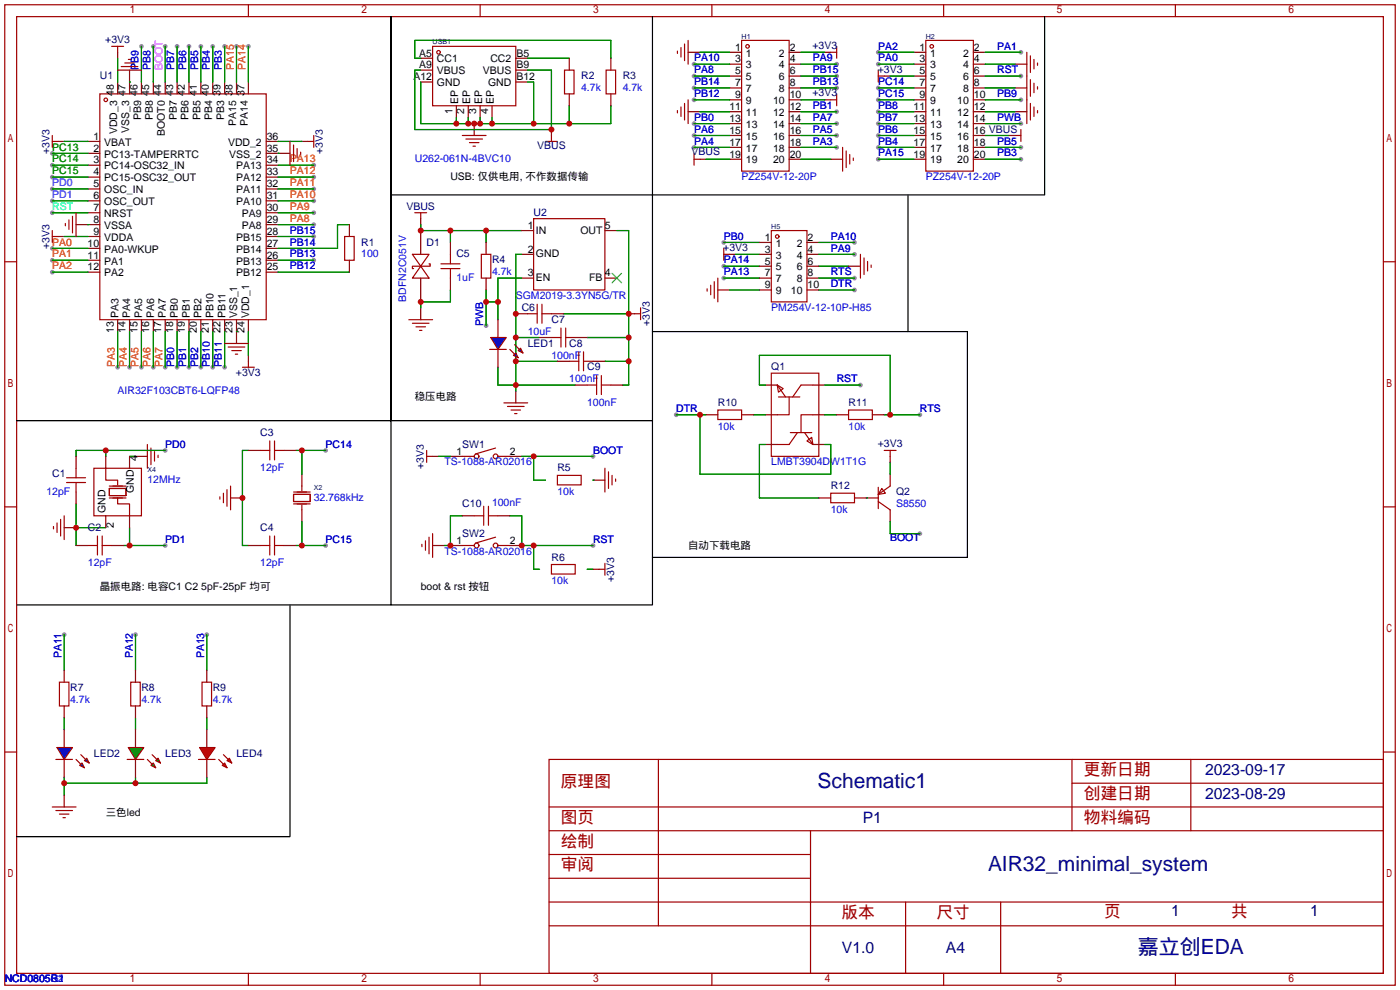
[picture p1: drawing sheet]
<svg xmlns="http://www.w3.org/2000/svg" width="299mm" height="212mm" viewBox="0 0 299 212" stroke-linecap="round" stroke-linejoin="round" font-family="sans-serif">
<g fill="#999">
<circle cx="37.8" cy="78.5" r=".51"/>
<circle cx="42.9" cy="78.5" r=".51"/>
<circle cx="40.4" cy="78.5" r=".51"/>
<circle cx="48" cy="9.9" r=".51"/>
<circle cx="45.5" cy="9.9" r=".51"/>
<circle cx="42.9" cy="9.9" r=".51"/>
<circle cx="40.4" cy="9.9" r=".51"/>
<circle cx="37.8" cy="9.9" r=".51"/>
<circle cx="32.8" cy="9.9" r=".51"/>
<circle cx="30.2" cy="9.9" r=".51"/>
<circle cx="45.5" cy="78.5" r=".51"/>
<circle cx="48" cy="78.5" r=".51"/>
<circle cx="67.1" cy="55.6" r=".51"/>
<circle cx="11.2" cy="55.6" r=".51"/>
<circle cx="11.2" cy="58.2" r=".51"/>
<circle cx="11.2" cy="53.1" r=".51"/>
<circle cx="25.1" cy="78.5" r=".51"/>
<circle cx="27.7" cy="78.5" r=".51"/>
<circle cx="32.8" cy="78.5" r=".51"/>
<circle cx="30.2" cy="78.5" r=".51"/>
<circle cx="35.3" cy="78.5" r=".51"/>
<circle cx="67.1" cy="48" r=".51"/>
<circle cx="67.1" cy="45.5" r=".51"/>
<circle cx="67.1" cy="42.9" r=".51"/>
<circle cx="67.1" cy="40.4" r=".51"/>
<circle cx="67.1" cy="37.8" r=".51"/>
<circle cx="67.1" cy="35.3" r=".51"/>
<circle cx="50.5" cy="9.9" r=".51"/>
<circle cx="53.1" cy="9.9" r=".51"/>
<circle cx="11.2" cy="32.8" r=".51"/>
<circle cx="11.2" cy="35.3" r=".51"/>
<circle cx="11.2" cy="37.8" r=".51"/>
<circle cx="35.3" cy="9.9" r=".51"/>
<circle cx="11.2" cy="45.5" r=".51"/>
<circle cx="11.2" cy="40.4" r=".51"/>
<circle cx="11.2" cy="42.9" r=".51"/>
<circle cx="35.3" cy="116.6" r=".51"/>
<circle cx="35.3" cy="96.3" r=".51"/>
<circle cx="69.6" cy="96.3" r=".51"/>
<circle cx="69.6" cy="116.6" r=".51"/>
<circle cx="103.9" cy="69.6" r=".51"/>
<circle cx="126.7" cy="97.5" r=".51"/>
<circle cx="126.7" cy="116.6" r=".51"/>
<circle cx="13.7" cy="135.6" r=".51"/>
<circle cx="29" cy="135.6" r=".51"/>
<circle cx="44.2" cy="135.6" r=".51"/>
<circle cx="148.3" cy="13.7" r=".51"/>
<circle cx="148.3" cy="21.3" r=".51"/>
<circle cx="148.3" cy="26.4" r=".51"/>
<circle cx="178.8" cy="13.7" r=".51"/>
<circle cx="178.8" cy="16.3" r=".51"/>
<circle cx="178.8" cy="23.9" r=".51"/>
<circle cx="178.8" cy="31.5" r=".51"/>
<circle cx="187.7" cy="11.2" r=".51"/>
<circle cx="187.7" cy="13.7" r=".51"/>
<circle cx="187.7" cy="18.8" r=".51"/>
<circle cx="187.7" cy="21.3" r=".51"/>
<circle cx="187.7" cy="23.9" r=".51"/>
<circle cx="187.7" cy="26.4" r=".51"/>
<circle cx="187.7" cy="29" r=".51"/>
<circle cx="187.7" cy="34" r=".51"/>
<circle cx="218.2" cy="11.2" r=".51"/>
<circle cx="218.2" cy="16.3" r=".51"/>
<circle cx="218.2" cy="26.4" r=".51"/>
<circle cx="218.2" cy="34" r=".51"/>
<circle cx="178.8" cy="18.8" r=".51"/>
<circle cx="154.7" cy="51.8" r=".51"/>
<circle cx="154.7" cy="56.9" r=".51"/>
<circle cx="154.7" cy="59.4" r=".51"/>
<circle cx="182.6" cy="62" r=".51"/>
<circle cx="67.1" cy="50.5" r=".51"/>
<circle cx="182.6" cy="51.8" r=".51"/>
<circle cx="182.6" cy="54.4" r=".51"/>
<circle cx="144.5" cy="88.6" r=".51"/>
<circle cx="196.6" cy="88.6" r=".51"/>
<circle cx="183.9" cy="82.3" r=".51"/>
<circle cx="196.6" cy="114" r=".51"/>
<circle cx="182.6" cy="59.4" r=".51"/>
<circle cx="148.3" cy="16.3" r=".51"/>
<circle cx="148.3" cy="18.8" r=".51"/>
<circle cx="178.8" cy="26.4" r=".51"/>
<circle cx="178.8" cy="29" r=".51"/>
<circle cx="148.3" cy="29" r=".51"/>
<circle cx="148.3" cy="31.5" r=".51"/>
<circle cx="218.2" cy="21.3" r=".51"/>
<circle cx="187.7" cy="31.5" r=".51"/>
<circle cx="218.2" cy="31.5" r=".51"/>
</g>
<g fill="none" stroke="#a10000" stroke-width=".25">
<path d="M1 1h297.2v209.6h-297.2zM3.6 3.6h292.1v204.4h-292.1zM23.9 9.9h2.5M25.1 9.9v1.3M25.1 15h5.1M25.9 14.2h3.6M26.7 13.5h2M27.4 12.7h.5M53.1 1v2.6M92.5 9.9h17.7v12.7h-17.7zM102.6 1v2.6M120.6 15h2.1v5.1h-2.1z"/>
<path d="M129.5 15h2.1v5.1h-2.1zM144.8 10.9v.5M145.5 10.2v2M146.3 9.4v3.6M147.1 8.6v5.1M152.1 1v2.6M158.5 8.6h10.2v28h-10.2zM177.5 11.2h1.3M178.8 9.9v2.5M187.7 15v2.5M187.7 16.3h1.3M197.9 8.6h10.1v28h-10.1z"/>
<path d="M201.7 1v2.6M219.5 11.2v15.2M220.2 11.9v3.6M220.2 17v3.6M221 12.7v2M221 17.8v2M221.7 13.5v.5M221.7 18.5v.6M251.2 1v2.6M11.2 29v2.5M11.2 30.2h1.2M21.3 20.1h35.6v48.2h-35.6z"/>
<path d="M62 30.2v5.1M62.7 31v3.5M63.5 31.8v2M64.3 32.5v.5M65.8 30.2h1.3M67.1 29v2.5M98.8 29h5.1M99.6 29.7h3.5M100.3 30.5h2.1M101.1 31.2h.5M116.6 30.2h2.5M117.9 29v1.2"/>
<path d="M144.8 23.6v.5M145.5 22.9v2M146.3 22.1v3.6M147.1 21.3v5.1M148.3 32.8v2.5M148.3 34h1.3M177.5 21.3h1.3M178.8 20.1v2.5M180.1 31.5v5.1M180.8 32.3v3.5M181.6 33v2.1M182.4 33.8v.5"/>
<path d="M216.9 29h1.3M218.2 27.7v2.5M220.2 22.1v3.6M221 22.9v2M221.7 23.6v.5M1 55.9h2.6M11.2 49.3v2.5M11.2 50.5h1.2M14 47.8v.5M14.7 47v2M15.5 46.2v3.6M16.3 45.5v5"/>
<path d="M73.7 50.5h2v5.1h-2zM88.1 54.4h3.6l-1.8 2.5zM88.6 45.5h2.6M89.9 56.9l1.8 2.5h-3.6zM89.9 45.5v1.2M91.7 56.4h.2v.5h-3.8v.5h.3M94.2 57.4h4.1M94.2 56.4h4.1M96.3 54.4v2M96.3 57.4v2M102.9 54.4h2v5h-2zM114 46.7h15.3v15.3h-15.3z"/>
<path d="M153.4 59.4v5.1M154.7 53.1v2.5M154.7 54.4h1.3M164.8 49.3h7.7v15.2h-7.7zM183.9 54.4v5M184.7 55.1v3.6M185.4 55.9v2M186.2 56.6v.6M295.7 55.9h2.5M48 73.4h5.1M48.8 74.2h3.5M49.5 74.9h2.1"/>
<path d="M50.3 75.7h.5M51.8 78.5h2.6M53.1 77.2v1.3M87.4 68.3h5.1M88.1 69.1h3.6M88.9 69.8h2M89.7 70.6h.5M104.6 74.7h3.6M112.8 67.1h2M114.8 65v4.1M115.8 67.1h2.1M115.8 65v4.1"/>
<path d="M117.9 72.1h2M119.9 70.1v4.1M120.9 70.1v4.1M120.9 72.1h2M121.7 77.2h2M123.7 75.2v4M124.7 75.2v4M124.7 77.2h2M135.6 67.1h1.3M136.9 65.8v2.5M151.1 61.7v.5M151.9 61v2"/>
<path d="M152.7 60.2v3.6M164.8 79.8h10.2v17.7h-10.2zM31.5 95v5.1M32.3 95.8v3.5M33 96.5v2.1M33.8 97.3v.5M55.6 96.3h2.1M57.7 94.2v4.1M58.7 96.3h2M58.7 94.2v4.1M91.2 97.5h1.3M91.2 96.3v2.5"/>
<path d="M98.8 97.5h2.5M105.9 95.8l-4.3 1.2M106.4 97.5h2.6M107.7 86.1h5.1M108.5 86.9h3.5M109.2 87.6h2.1M110 88.4h.5M125.5 82.3h2M127.5 80.3v4M128.5 82.3h2.1M128.5 80.3v4M153.4 87.6h5.1v2.1h-5.1z"/>
<path d="M166.1 82.3l1.3 .8-1 .7zM166.1 82.3l1.8 2.5M166.4 84.8h4.5M168.7 84.8v3.8h-2.6M168.9 92.5h4.6M170.4 92.5l-1.7 2.5h-2.6M172 92.5l1.7 2.5M172.5 94.2l1-.7 .2 1.5zM173.7 88.6h-2.5v3.9M173.7 82.3h-2.5l-1.8 2.5M181.4 87.6h5v2.1h-5zM189 96.3h2.5"/>
<path d="M190.2 96.3v1.2M1 108.3h2.6M11.4 112.5v.5M12.2 111.8v2M13 111v3.6M13.7 110.2v5.1M14.2 103.1h4.1M14.2 102.1h4.1M16.3 100.1v2M16.3 103.1v2.1M18.8 116.6h2M20.1 100.1h10.1v10.1h-10.1z"/>
<path d="M20.8 114.6v4M21.8 116.6h2.1M21.8 114.6v4M22.6 100.1v2.5h2.5v1M23.4 104.4h3.5v1.5h-3.5zM23.4 103.9h3.5M23.4 106.4h3.5M25.1 106.4v1.3h2.6v2.5M47 106.2v.5M47.8 105.4v2M48.5 104.6v3.6M49.3 103.9v5.1"/>
<path d="M55.6 116.6h2.1M57.7 114.6v4M58.7 116.6h2M58.7 114.6v4M62.7 105.7h3.6v1.5h-3.6zM62.7 107.7h3.6M62.7 105.2h3.6M64.5 103.9v1M64.5 107.9v1.1M90.2 116.3v.5M90.9 115.6v2M91.7 114.8v3.6"/>
<path d="M92.5 114v5.1M98.8 116.6h2.5M101.3 110.2h2.1M103.4 108.2v4.1M104.4 110.2h2M104.4 108.2v4.1M105.9 114.8l-4.3 1.3M106.4 116.6h2.6M119.1 101.6h5.1v2h-5.1zM129.3 100.1v5.1M130 100.8v3.6M130.8 101.6v2"/>
<path d="M131.6 102.4v.5M177.5 105.4h5.1v2h-5.1zM187.7 107.2l2.5 1.8M187.7 104.1v4.6M188.5 104.4l.7 1-1.5 .3zM190.2 103.9l-2.5 1.8M295.7 108.3h2.5M117.9 120.6h5v2.1h-5zM128 121.7h1.3M129.3 120.4v2.5M12.7 145.8h2v5.1h-2zM27.9 145.8h2.1v5.1h-2.1z"/>
<path d="M43.2 145.8h2v5.1h-2zM1 160.7h2.6M11.2 172.5h5.1M11.9 173.2h3.6M12.7 174h2M13.5 174.8h.5M117.3 162.3h178.4v45.7h-178.4zM117.3 177.5h178.4M117.3 172.5h178.4M140.7 162.3v35.6M173.2 177.5v30.5M229.1 162.3v15.2"/>
<path d="M229.1 167.4h66.6M254.5 162.3v15.2M295.7 160.7h2.5M117.3 182.6h55.9M117.3 197.9h178.4M117.3 192.8h178.4M117.3 187.7h55.9M193.5 192.8v15.2M213.9 192.8v15.2M53.1 208v2.6M102.6 208v2.6M152.1 208v2.6"/>
<path d="M201.7 208v2.6M251.2 208v2.6"/>
<circle cx="93.7" cy="11.2" r=".38"/>
<circle cx="159.8" cy="9.9" r=".38"/>
<circle cx="199.1" cy="9.9" r=".38"/>
<circle cx="22.6" cy="21.3" r=".38"/>
<circle cx="166.1" cy="50.5" r=".38"/>
<circle cx="101.9" cy="97.5" r=".51"/>
<circle cx="105.9" cy="97.5" r=".51"/>
<circle cx="101.9" cy="116.6" r=".51"/>
<circle cx="105.9" cy="116.6" r=".51"/>
</g>
<g fill="none" stroke="#870000" stroke-width=".25">
<path d="M25.1 11.2v1.2M25.1 17.5v2.6M27.7 15v5.1M30.2 17.5v2.6M32.8 17.5v2.6M35.3 17.5v2.6M37.8 17.5v2.6M40.4 17.5v2.6M42.9 17.5v2.6M45.5 17.5v2.6M48 17.5v2.6M50.5 17.5v2.6"/>
<path d="M53.1 17.5v2.6M89.9 12.4h2.6M89.9 15h2.6M89.9 17.5h2.6M110.2 12.4h2.6M110.2 15h2.6M110.2 17.5h2.6M121.7 12.4v2.6M130.6 12.4v2.6M147.1 11.2h2.5M156 11.2h2.5M156 13.7h2.5"/>
<path d="M156 16.3h2.5M156 18.8h2.5M168.7 11.2h2.5M168.7 13.7h2.5M168.7 16.3h2.5M168.7 18.8h2.5M176.3 11.2h1.2M189 16.3h1.2M195.3 11.2h2.6M195.3 13.7h2.6M195.3 16.3h2.6M195.3 18.8h2.6"/>
<path d="M208 11.2h2.6M208 13.7h2.6M208 16.3h2.6M208 18.8h2.6M216.9 13.7h2.6M216.9 18.8h2.6M12.4 30.2h1.3M18.8 30.2h2.5M18.8 32.8h2.5M18.8 35.3h2.5M18.8 37.8h2.5M56.9 30.2h2.5"/>
<path d="M56.9 32.8h5.1M56.9 35.3h2.5M56.9 37.8h2.5M64.5 30.2h1.3M97.5 22.6v2.5M100.1 22.6v2.5M101.3 26.4v2.6M102.6 22.6v2.5M105.2 22.6v2.5M117.9 27.7v1.3M121.7 20.1v2.5M130.6 20.1v2.5"/>
<path d="M147.1 23.9h2.5M149.6 34h1.3M156 34h2.5M156 31.5h2.5M156 29h2.5M156 26.4h2.5M156 21.3h2.5M156 23.9h2.5M168.7 34h2.5M168.7 31.5h2.5M168.7 29h2.5M168.7 26.4h2.5"/>
<path d="M168.7 21.3h2.5M168.7 23.9h2.5M176.3 21.3h1.2M177.5 34h2.6M195.3 34h2.6M195.3 31.5h2.6M195.3 29h2.6M195.3 26.4h2.6M195.3 21.3h2.6M195.3 23.9h2.6M208 34h2.6M208 31.5h2.6"/>
<path d="M208 29h2.6M208 26.4h2.6M208 21.3h2.6M208 23.9h2.6M215.6 29h1.3M216.9 23.9h2.6M12.4 50.5h1.3M16.3 48h5M18.8 40.4h2.5M18.8 42.9h2.5M18.8 45.5h2.5M18.8 50.5h2.5"/>
<path d="M18.8 53.1h2.5M18.8 55.6h2.5M18.8 58.2h2.5M56.9 40.4h2.5M56.9 42.9h2.5M56.9 45.5h2.5M56.9 48h2.5M56.9 50.5h2.5M56.9 53.1h2.5M56.9 55.6h2.5M56.9 58.2h2.5M74.7 48v2.5"/>
<path d="M74.7 55.6v2.6M89.9 46.7v1.3M89.9 49.3v5.1M89.9 59.4v5.1M96.3 51.8v2.6M96.3 59.4v2.6M103.9 51.8v2.6M103.9 59.4v2.6M111.5 59.4h2.5M111.5 49.3h2.5M111.5 54.4h2.5M129.3 59.4h2.5"/>
<path d="M129.3 49.3h2.5M156 54.4h1.2M162.3 59.4h2.5M162.3 54.4h2.5M162.3 56.9h2.5M162.3 51.8h2.5M172.5 59.4h2.5M172.5 54.4h2.5M172.5 56.9h2.5M172.5 51.8h2.5M181.4 56.9h2.5M25.1 68.3v2.6"/>
<path d="M27.7 68.3v2.6M30.2 68.3v2.6M32.8 68.3v2.6M35.3 68.3v2.6M37.8 68.3v2.6M40.4 68.3v2.6M42.9 68.3v2.6M45.5 68.3v2.6M48 68.3v2.6M50.5 68.3v5.1M53.1 68.3v2.6M53.1 75.9v1.3"/>
<path d="M89.9 65.8v2.5M110.2 67.1h2.6M115.3 72.1h2.6M117.9 67.1h2.5M119.1 77.2h2.6M122.9 72.1h2.6M126.7 77.2h2.6M134.4 67.1h1.2M153.4 62h2.6M162.3 62h2.5M172.5 62h2.5M16.3 97.5v2.6"/>
<path d="M22.6 97.5v2.6M27.7 97.5v2.6M29 97.5h2.5M53.1 96.3h2.5M60.7 96.3h2.5M92.5 97.5h1.2M96.3 97.5h2.5M109 97.5h2.5M110.2 83.6v2.5M122.9 82.3h2.6M130.6 82.3h2.5M150.9 88.6h2.5"/>
<path d="M158.5 88.6h2.5M163.6 82.3h2.5M163.6 88.6h2.5M163.6 95h2.5M173.7 82.3h2.6M173.7 88.6h2.6M173.7 95h2.6M178.8 88.6h2.6M186.4 88.6h2.6M190.2 97.5v1.3M13.7 112.8h2.6M16.3 116.6h2.5"/>
<path d="M16.3 105.2v2.5M22.6 110.2v2.6M23.9 116.6h2.5M27.7 110.2v2.6M49.3 106.4h2.5M53.1 116.6h2.5M60.7 116.6h2.5M64.5 101.3v2.6M64.5 109v2.5M92.5 116.6h2.5M96.3 116.6h2.5M98.8 110.2h2.5"/>
<path d="M106.4 110.2h2.6M109 116.6h2.5M126.7 102.6h2.6M175 106.4h2.5M182.6 106.4h5.1M190.2 101.3v2.6M190.2 109v2.5M126.7 121.7h1.3M13.7 143.3v2.5M13.7 150.9v2.5M29 143.3v2.5M29 150.9v2.5"/>
<path d="M44.2 143.3v2.5M44.2 150.9v2.5M13.7 169.9v2.6"/>
</g>
<g fill="none" stroke="#008700" stroke-width=".25">
<path d="M25.1 12.4v5.1M27.7 17.5h.1M30.2 9.9v7.6M32.8 9.9v7.6M35.3 9.9v7.6M37.8 9.9v7.6M40.4 9.9v7.6M42.9 9.9v7.6M45.5 9.9v7.6M48 9.9v7.6M50.5 9.9v7.6M53.1 9.9v7.6"/>
<path d="M89.9 17.5v8.9h40.7v-3.8M89.9 12.4h-1.3v-3.8h42v3.8M89.9 15h-1.3v12.7h29.3v-12.7h-5.1M112.8 17.5h1.2v8.9M112.8 12.4h8.9M148.3 13.7h7.7M148.3 16.3h7.7M148.3 18.8h7.7M149.6 11.2h6.4M171.2 13.7h7.6M171.2 16.3h7.6M171.2 11.2h5.1"/>
<path d="M171.2 18.8h7.6M187.7 13.7h7.6M187.7 11.2h7.6M187.7 18.8h7.6M190.2 16.3h5.1M210.6 13.7h6.3M210.6 16.3h7.6M210.6 11.2h7.6M210.6 18.8h6.3M11.2 37.8h7.6M11.2 35.3h7.6M11.2 32.8h7.6"/>
<path d="M13.7 30.2h5.1M59.4 32.8h.1M59.4 37.8h7.7M59.4 35.3h7.7M59.4 30.2h5.1M97.5 25.1v1.3M100.1 25.1v1.3M102.6 25.1v1.3M105.2 25.1v1.3M121.7 22.6v3.8M148.3 26.4h7.7M148.3 21.3h7.7"/>
<path d="M148.3 31.5h7.7M148.3 29h7.7M149.6 23.9h6.4M150.9 34h5.1M171.2 26.4h7.6M171.2 21.3h5.1M171.2 23.9h7.6M171.2 31.5h7.6M171.2 29h7.6M171.2 34h6.3M187.7 26.4h7.6M187.7 21.3h7.6"/>
<path d="M187.7 23.9h7.6M187.7 31.5h7.6M187.7 29h7.6M187.7 34h7.6M210.6 26.4h7.6M210.6 21.3h7.6M210.6 23.9h6.3M210.6 31.5h7.6M210.6 29h5M210.6 34h7.6M11.2 58.2h7.6M11.2 55.6h7.6"/>
<path d="M11.2 53.1h7.6M11.2 45.5h7.6M11.2 42.9h7.6M11.2 40.4h7.6M13.7 50.5h5.1M18.8 48h.1M59.4 58.2h15.3M59.4 55.6h7.7M59.4 48h7.7M59.4 45.5h7.7M59.4 42.9h7.7M59.4 40.4h7.7"/>
<path d="M59.4 50.5h7.7M74.7 48h-2.6v5.1h-12.7M89.9 48v1.3h21.6M96.3 49.3v2.5M103.9 49.3v2.5M111.5 59.4h-5.1v8.9M111.5 54.4h-1.3v29.2M131.8 49.3h2.6v33h-1.3M154.7 59.4h7.6M154.7 51.8h7.6M154.7 56.9h7.6M157.2 54.4h5.1"/>
<path d="M175 59.4h7.6M175 54.4h7.6M175 51.8h7.6M175 56.9h6.4M25.1 70.9v7.6M27.7 70.9v7.6M30.2 70.9v7.6M32.8 70.9v7.6M35.3 70.9v7.6M37.8 70.9v7.6M40.4 70.9v7.6M42.9 70.9v7.6"/>
<path d="M45.5 70.9v7.6M48 70.9v7.6M50.5 70.9h.1M53.1 70.9v5M96.3 62v2.5h-6.4v1.3M103.9 62v7.6M103.9 64.5h2.5M106.4 78.5v3.8h16.5M110.2 72.1h5.1M110.2 77.2h8.9M120.4 67.1h14M125.5 72.1h8.9"/>
<path d="M129.3 77.2h5.1M156 62h6.3M175 62h7.6M22.6 96.3v1.2M27.7 97.5h1.3M35.3 96.3h-19v1.2M53.1 96.3h-1.3v20.3h1.3M63.2 96.3h6.4M64.5 96.3v5M93.7 97.5h2.6M111.5 97.5h15.2M114 97.5v5.1h2.6"/>
<path d="M144.5 88.6h6.4M149.6 88.6v12.7h27.9v-6.3h-1.2M161 88.6h2.6M163.6 82.3h-1.3v-6.4h27.9v12.7M163.6 95h-1.3v11.4h12.7M176.3 82.3h7.6M176.3 88.6h2.5M189 88.6h7.6M190.2 98.8v2.5M16.3 107.7v8.9M16.3 112.8h6.3M26.4 116.6h8.9"/>
<path d="M27.7 112.8v3.8M63.2 116.6h6.4M64.5 111.5v5.1M98.8 110.2h-2.5v6.4h-1.3M109 110.2h2.5v6.4h15.2M114 116.6v5.1h1.3M126.7 102.6h.1M185.2 106.4h.1M190.2 111.5v2.5h6.4M13.7 135.6v7.7M29 135.6v7.7M44.2 135.6v7.7"/>
<path d="M125.5 121.7h1.2M13.7 153.4v2.6M29 153.4v2.6M44.2 153.4v2.6M13.7 166.1v3.8M29 166.1v1.3M44.2 166.1v1.3h-30.5"/>
</g>
<path d="M139.4 3.6v38.1h-55.8M223.3 3.6v38.1h-83.9v48.2h-55.8M194.1 41.7v29.2h-54.7M194.1 70.9h12.7v48.2h-67.4M3.6 89.9h80v-86.3v125.7h-80M139.4 89.9v39.4h-55.8M62 129.3v49.5h-58.4" fill="none" stroke="#000" stroke-width=".25"/>
<path d="M130.8 58.4l2 2.1M132.8 58.4l-2 2.1" fill="none" stroke="#3c3" stroke-width=".25"/>
<g fill="#00f" stroke="#a10000" stroke-width=".25">
<path d="M104.9 72.1h3.3l-1.8 2.6z"/>
<path d="M111.3 74.4l.5 1-1.1-.5z"/>
<path d="M109.7 75.9l.5-.5 .5 1.1z"/>
</g>
<path d="M109 74.7l1 1M110 73.7l1 1M11.9 162.3h3.6" fill="none" stroke="#a10000" stroke-width=".25"/>
<path d="M106.4 68.3v3.8M106.4 74.7v3.8" fill="none" stroke="#870000" stroke-width=".25"/>
<g fill="#00f" stroke="#a10000" stroke-width=".25">
<path d="M12.2 159.8h3.3l-1.8 2.5z"/>
<path d="M18 162.6l.5-.5 .5 1z"/>
<path d="M17.5 163.1l.5 1-1-.5z"/>
</g>
<path d="M16.3 162.3l1 1M17.3 161.3l1 1M27.2 162.3h3.5" fill="none" stroke="#a10000" stroke-width=".25"/>
<path d="M13.7 156v3.8M13.7 162.3v3.8" fill="none" stroke="#870000" stroke-width=".25"/>
<g fill="#0f0" stroke="#a10000" stroke-width=".25">
<path d="M27.4 159.8h3.3l-1.7 2.5z"/>
<path d="M33.3 162.6l.5-.5 .5 1z"/>
<path d="M32.8 163.1l.5 1-1-.5z"/>
</g>
<path d="M31.5 162.3l1 1M32.5 161.3l1 1M42.4 162.3h3.6" fill="none" stroke="#a10000" stroke-width=".25"/>
<path d="M29 156v3.8M29 162.3v3.8" fill="none" stroke="#870000" stroke-width=".25"/>
<g fill="#f00" stroke="#a10000" stroke-width=".25">
<path d="M42.7 159.8h3.3l-1.8 2.5z"/>
<path d="M48.5 162.6l.5-.5 .5 1z"/>
<path d="M47.5 163.6l.5-.5 .5 1z"/>
</g>
<path d="M46.7 162.3l1.1 1M47.8 161.3l1 1" fill="none" stroke="#a10000" stroke-width=".25"/>
<path d="M44.2 156v3.8M44.2 162.3v3.8" fill="none" stroke="#870000" stroke-width=".25"/>
<g fill="#c00">
<circle cx="16.3" cy="112.8" r=".63"/>
<circle cx="27.7" cy="116.6" r=".63"/>
<circle cx="22.6" cy="96.3" r=".63"/>
<circle cx="51.8" cy="106.4" r=".63"/>
<circle cx="64.5" cy="96.3" r=".63"/>
<circle cx="64.5" cy="116.6" r=".63"/>
<circle cx="105.2" cy="26.4" r=".63"/>
<circle cx="102.6" cy="26.4" r=".63"/>
<circle cx="100.1" cy="26.4" r=".63"/>
<circle cx="97.5" cy="26.4" r=".63"/>
<circle cx="114" cy="26.4" r=".63"/>
<circle cx="101.3" cy="26.4" r=".63"/>
<circle cx="121.7" cy="26.4" r=".63"/>
<circle cx="117.9" cy="27.7" r=".63"/>
<circle cx="89.9" cy="49.3" r=".63"/>
<circle cx="96.3" cy="49.3" r=".63"/>
<circle cx="103.9" cy="49.3" r=".63"/>
<circle cx="89.9" cy="64.5" r=".63"/>
<circle cx="103.9" cy="64.5" r=".63"/>
<circle cx="106.4" cy="64.5" r=".63"/>
<circle cx="134.4" cy="72.1" r=".63"/>
<circle cx="134.4" cy="77.2" r=".63"/>
<circle cx="134.4" cy="67.1" r=".63"/>
<circle cx="110.2" cy="67.1" r=".63"/>
<circle cx="110.2" cy="72.1" r=".63"/>
<circle cx="110.2" cy="77.2" r=".63"/>
<circle cx="110.2" cy="82.3" r=".63"/>
<circle cx="114" cy="97.5" r=".63"/>
<circle cx="96.3" cy="116.6" r=".63"/>
<circle cx="114" cy="116.6" r=".63"/>
<circle cx="111.5" cy="116.6" r=".63"/>
<circle cx="13.7" cy="167.4" r=".63"/>
<circle cx="29" cy="167.4" r=".63"/>
<circle cx="149.6" cy="88.6" r=".63"/>
<circle cx="190.2" cy="88.6" r=".63"/>
</g>
<g font-size="4.5" fill="#000080">
<text x="174.7" y="168.4">Schematic1</text>
<text x="211.2" y="186.2">AIR32_minimal_system</text>
<text x="243.2" y="204">嘉立创EDA</text>
</g>
<g font-size="3.6" fill="#a00000">
<text x="231.6" y="165.7">更新日期</text>
<text x="119.9" y="168.2">原理图</text>
<text x="231.6" y="170.8">创建日期</text>
<text x="119.9" y="175.8">图页</text>
<text x="231.6" y="175.8">物料编码</text>
<text x="119.9" y="186">审阅</text>
<text x="119.9" y="180.9">绘制</text>
<text x="179.8" y="196.2">版本</text>
<text x="200.1" y="196.2">尺寸</text>
<text x="236" y="195.9">页</text>
<text x="263.1" y="195.9">共</text>
</g>
<g font-size="3.4" fill="#000080">
<text x="257.6" y="165.6">2023-09-17</text>
<text x="257.6" y="170.7">2023-08-29</text>
<text x="184.4" y="175.8">P1</text>
<text x="250.3" y="195.9">1</text>
<text x="280" y="195.9">1</text>
<text x="179.9" y="203.7">V1.0</text>
<text x="202.2" y="203.7">A4</text>
</g>
<g font-size="2.2" fill="#000080">
<text x="22.5" y="9.2">+3V3</text>
<text x="173.6" y="10.4">+3V3</text>
<text x="21.3" y="16.9">U1</text>
<text x="124.2" y="16.9">R2</text>
<text x="133.1" y="16.9">R3</text>
<text x="187.6" y="15.5">+3V3</text>
<text x="173.6" y="20.6">+3V3</text>
<text x="10.6" y="32.9" transform="rotate(-90 10.6 32.9)">+3V3</text>
<text x="69" y="32.9" transform="rotate(-90 69 32.9)">+3V3</text>
<text x="114.8" y="31.9">VBUS</text>
<text x="147.8" y="33.1">VBUS</text>
<text x="86.9" y="44.9">VBUS</text>
<text x="114" y="46.1">U2</text>
<text x="10.6" y="53.2" transform="rotate(-90 10.6 53.2)">+3V3</text>
<text x="77.2" y="52.5">R1</text>
<text x="91.2" y="52.5">D1</text>
<text x="154.6" y="53.6">+3V3</text>
<text x="97.5" y="55">C5</text>
<text x="105.2" y="56.3">R4</text>
<text x="111.5" y="66.5">C6</text>
<text x="117.9" y="69">C7</text>
<text x="138.8" y="69.7" transform="rotate(-90 138.8 69.7)">+3V3</text>
<text x="112.8" y="74.1">LED1</text>
<text x="121.7" y="74.1">C8</text>
<text x="50.4" y="80.3">+3V3</text>
<text x="125.5" y="79.2">C9</text>
<text x="164.8" y="79.2">Q1</text>
<text x="153.4" y="86.8">R10</text>
<text x="181.4" y="86.8">R11</text>
<text x="55.6" y="93.1">C3</text>
<text x="98.8" y="95.7">SW1</text>
<text x="187.6" y="95.5">+3V3</text>
<text x="90.6" y="100.2" transform="rotate(-90 90.6 100.2)">+3V3</text>
<text x="119.1" y="100.7">R5</text>
<text x="11.2" y="102">C1</text>
<text x="177.5" y="104.6">R12</text>
<text x="191.5" y="105.8">Q2</text>
<text x="18.8" y="113.4">C2</text>
<text x="55.6" y="113.4">C4</text>
<text x="98.8" y="108.4">C10</text>
<text x="98.8" y="114.7">SW2</text>
<text x="117.9" y="119.8">R6</text>
<text x="131.2" y="124.3" transform="rotate(-90 131.2 124.3)">+3V3</text>
<text x="15" y="147.7">R7</text>
<text x="30.2" y="147.7">R8</text>
<text x="45.5" y="147.7">R9</text>
<text x="20.1" y="161.7">LED2</text>
<text x="35.3" y="161.7">LED3</text>
<text x="50.5" y="161.7">LED4</text>
</g>
<g font-size="2.2">
<text x="157.1" y="10.8">1</text>
<text x="168.8" y="10.8">2</text>
<text x="196.5" y="10.8">1</text>
<text x="208.2" y="10.8">2</text>
<text x="88.3" y="17.2">A12</text>
<text x="89.6" y="12.1">A5</text>
<text x="89.6" y="14.6">A9</text>
<text x="93.4" y="13.3">CC1</text>
<text x="93.4" y="15.9">VBUS</text>
<text x="103.2" y="15.9">VBUS</text>
<text x="104.8" y="13.3">CC2</text>
<text x="110.4" y="17.2">B12</text>
<text x="110.4" y="14.6">B9</text>
<text x="110.4" y="12.1">B5</text>
<text x="157.1" y="13.3">3</text>
<text x="157.1" y="15.9">5</text>
<text x="159.4" y="12.1">1</text>
<text x="159.4" y="14.6">3</text>
<text x="159.4" y="17.2">5</text>
<text x="166.5" y="17.2">6</text>
<text x="166.5" y="14.6">4</text>
<text x="166.5" y="12.1">2</text>
<text x="168.8" y="15.9">6</text>
<text x="168.8" y="13.3">4</text>
<text x="196.5" y="13.3">3</text>
<text x="196.5" y="15.9">5</text>
<text x="198.8" y="12.1">1</text>
<text x="198.8" y="14.6">3</text>
<text x="198.8" y="17.2">5</text>
<text x="205.8" y="17.2">6</text>
<text x="205.8" y="14.6">4</text>
<text x="205.8" y="12.1">2</text>
<text x="208.2" y="15.9">6</text>
<text x="208.2" y="13.3">4</text>
<text x="24.3" y="20.4" transform="rotate(-90 24.3 20.4)">48</text>
<text x="26.8" y="20.4" transform="rotate(-90 26.8 20.4)">47</text>
<text x="29.4" y="20.4" transform="rotate(-90 29.4 20.4)">46</text>
<text x="31.9" y="20.4" transform="rotate(-90 31.9 20.4)">45</text>
<text x="34.5" y="20.4" transform="rotate(-90 34.5 20.4)">44</text>
<text x="37" y="20.4" transform="rotate(-90 37 20.4)">43</text>
<text x="39.5" y="20.4" transform="rotate(-90 39.5 20.4)">42</text>
<text x="42.1" y="20.4" transform="rotate(-90 42.1 20.4)">41</text>
<text x="44.6" y="20.4" transform="rotate(-90 44.6 20.4)">40</text>
<text x="47.2" y="20.4" transform="rotate(-90 47.2 20.4)">39</text>
<text x="49.7" y="20.4" transform="rotate(-90 49.7 20.4)">38</text>
<text x="52.2" y="20.4" transform="rotate(-90 52.2 20.4)">37</text>
<text x="93.4" y="18.4">GND</text>
<text x="98" y="22.2" transform="rotate(-90 98 22.2)">EP</text>
<text x="100.5" y="22.2" transform="rotate(-90 100.5 22.2)">EP</text>
<text x="103" y="22.2" transform="rotate(-90 103 22.2)">EP</text>
<text x="104.3" y="18.4">GND</text>
<text x="105.6" y="22.2" transform="rotate(-90 105.6 22.2)">EP</text>
<text x="155.9" y="23.5">11</text>
<text x="157.1" y="18.4">7</text>
<text x="157.1" y="21">9</text>
<text x="159.4" y="19.7">7</text>
<text x="159.4" y="22.2">9</text>
<text x="165.2" y="22.2">10</text>
<text x="166.5" y="19.7">8</text>
<text x="168.8" y="23.5">12</text>
<text x="168.8" y="21">10</text>
<text x="168.8" y="18.4">8</text>
<text x="195.2" y="23.5">11</text>
<text x="196.5" y="18.4">7</text>
<text x="196.5" y="21">9</text>
<text x="198.8" y="19.7">7</text>
<text x="198.8" y="22.2">9</text>
<text x="204.6" y="22.2">10</text>
<text x="205.8" y="19.7">8</text>
<text x="208.2" y="23.5">12</text>
<text x="208.2" y="21">10</text>
<text x="208.2" y="18.4">8</text>
<text x="20" y="29.9">1</text>
<text x="25.1" y="28.7" transform="rotate(-90 25.1 28.7)">VDD_3</text>
<text x="27.6" y="28.5" transform="rotate(-90 27.6 28.5)">VSS_3</text>
<text x="30.1" y="25.7" transform="rotate(-90 30.1 25.7)">PB9</text>
<text x="32.7" y="25.7" transform="rotate(-90 32.7 25.7)">PB8</text>
<text x="35.2" y="29.1" transform="rotate(-90 35.2 29.1)">BOOT0</text>
<text x="37.8" y="25.7" transform="rotate(-90 37.8 25.7)">PB7</text>
<text x="40.3" y="25.7" transform="rotate(-90 40.3 25.7)">PB6</text>
<text x="42.8" y="25.7" transform="rotate(-90 42.8 25.7)">PB5</text>
<text x="45.4" y="25.7" transform="rotate(-90 45.4 25.7)">PB4</text>
<text x="47.9" y="25.7" transform="rotate(-90 47.9 25.7)">PB3</text>
<text x="50.5" y="27" transform="rotate(-90 50.5 27)">PA15</text>
<text x="53" y="27" transform="rotate(-90 53 27)">PA14</text>
<text x="57" y="29.9">36</text>
<text x="96.7" y="24.5" transform="rotate(-90 96.7 24.5)">1</text>
<text x="99.2" y="24.5" transform="rotate(-90 99.2 24.5)">2</text>
<text x="101.8" y="24.5" transform="rotate(-90 101.8 24.5)">3</text>
<text x="104.3" y="24.5" transform="rotate(-90 104.3 24.5)">4</text>
<text x="155.9" y="26">13</text>
<text x="155.9" y="28.6">15</text>
<text x="159.4" y="24.8">11</text>
<text x="159.4" y="27.3">13</text>
<text x="159.4" y="29.9">15</text>
<text x="165.2" y="29.9">16</text>
<text x="165.2" y="27.3">14</text>
<text x="165.2" y="24.8">12</text>
<text x="168.8" y="28.6">16</text>
<text x="168.8" y="26">14</text>
<text x="195.2" y="26">13</text>
<text x="195.2" y="28.6">15</text>
<text x="198.8" y="24.8">11</text>
<text x="198.8" y="27.3">13</text>
<text x="198.8" y="29.9">15</text>
<text x="204.6" y="29.9">16</text>
<text x="204.6" y="27.3">14</text>
<text x="204.6" y="24.8">12</text>
<text x="208.2" y="28.6">16 VBUS</text>
<text x="208.2" y="26">14</text>
<text x="20" y="32.4">2</text>
<text x="20" y="34.9">3</text>
<text x="22.3" y="31.1">VBAT</text>
<text x="22.3" y="33.7">PC13-TAMPERRTC</text>
<text x="48.7" y="31.1">VDD_2</text>
<text x="49" y="33.7">VSS_2</text>
<text x="57" y="34.9">34</text>
<text x="57" y="32.4">35</text>
<text x="155.9" y="31.1">17</text>
<text x="155.9" y="33.7">19</text>
<text x="159.4" y="32.4">17</text>
<text x="159.4" y="34.9">19</text>
<text x="165.2" y="34.9">20</text>
<text x="165.2" y="32.4">18</text>
<text x="168.8" y="33.7">20</text>
<text x="168.8" y="31.1">18</text>
<text x="195.2" y="31.1">17</text>
<text x="195.2" y="33.7">19</text>
<text x="198.8" y="32.4">17</text>
<text x="198.8" y="34.9">19</text>
<text x="204.6" y="34.9">20</text>
<text x="204.6" y="32.4">18</text>
<text x="208.2" y="33.7">20</text>
<text x="208.2" y="31.1">18</text>
<text x="20" y="37.5">4</text>
<text x="20" y="40">5</text>
<text x="22.3" y="36.2">PC14-OSC32_IN</text>
<text x="22.3" y="38.7">PC15-OSC32_OUT</text>
<text x="22.3" y="41.3">OSC_IN</text>
<text x="50.5" y="41.3">PA11</text>
<text x="50.5" y="38.7">PA12</text>
<text x="50.5" y="36.2">PA13</text>
<text x="57" y="40">32</text>
<text x="57" y="37.5">33</text>
<text x="96.3" y="38.5">USB: 仅供电用, 不作数据传输</text>
<text x="20" y="42.6">6</text>
<text x="20" y="45.1">7</text>
<text x="20" y="47.6">8</text>
<text x="22.3" y="43.8">OSC_OUT</text>
<text x="22.3" y="46.4">NRST</text>
<text x="50.5" y="43.8">PA10</text>
<text x="51.7" y="46.4">PA9</text>
<text x="57" y="47.6">29</text>
<text x="57" y="45.1">30</text>
<text x="57" y="42.6">31</text>
<text x="18.7" y="52.7">10</text>
<text x="20" y="50.2">9</text>
<text x="22.3" y="48.9">VSSA</text>
<text x="22.3" y="51.4">VDDA</text>
<text x="22.3" y="54">PA0-WKUP</text>
<text x="50.5" y="54">PB14</text>
<text x="50.5" y="51.4">PB15</text>
<text x="51.7" y="48.9">PA8</text>
<text x="57" y="52.7">27</text>
<text x="57" y="50.2">28</text>
<text x="112.8" y="48.9">1</text>
<text x="112.8" y="54">2</text>
<text x="114.6" y="49.9">IN</text>
<text x="124" y="49.9">OUT</text>
<text x="129.3" y="48.9">5</text>
<text x="163.5" y="51.4">1</text>
<text x="163.5" y="54">3</text>
<text x="165.8" y="52.7">1</text>
<text x="170.3" y="52.7">2</text>
<text x="172.6" y="54">4</text>
<text x="172.6" y="51.4">2</text>
<text x="18.7" y="55.3">11</text>
<text x="18.7" y="57.8">12</text>
<text x="22.3" y="56.5">PA1</text>
<text x="22.3" y="59.1">PA2</text>
<text x="50.5" y="59.1">PB12</text>
<text x="50.5" y="56.5">PB13</text>
<text x="57" y="57.8">25</text>
<text x="57" y="55.3">26</text>
<text x="112.8" y="59.1">3</text>
<text x="114.6" y="55">GND</text>
<text x="129.3" y="59.1">4</text>
<text x="163.5" y="56.5">5</text>
<text x="163.5" y="59.1">7</text>
<text x="165.8" y="55.3">3</text>
<text x="165.8" y="57.8">5</text>
<text x="170.3" y="57.8">6</text>
<text x="170.3" y="55.3">4</text>
<text x="172.6" y="59.1">8</text>
<text x="172.6" y="56.5">6</text>
<text x="114.6" y="60.1">EN</text>
<text x="125.9" y="60.1">FB</text>
<text x="163.5" y="61.6">9</text>
<text x="165.8" y="60.3">7</text>
<text x="165.8" y="62.9">9</text>
<text x="169" y="62.9">10</text>
<text x="170.3" y="60.3">8</text>
<text x="172.6" y="61.6">10</text>
<text x="24.3" y="71.2" transform="rotate(-90 24.3 71.2)">13</text>
<text x="25.3" y="68.1" transform="rotate(-90 25.3 68.1)">PA3</text>
<text x="26.8" y="71.2" transform="rotate(-90 26.8 71.2)">14</text>
<text x="27.9" y="68.1" transform="rotate(-90 27.9 68.1)">PA4</text>
<text x="29.4" y="71.2" transform="rotate(-90 29.4 71.2)">15</text>
<text x="30.4" y="68.1" transform="rotate(-90 30.4 68.1)">PA5</text>
<text x="31.9" y="71.2" transform="rotate(-90 31.9 71.2)">16</text>
<text x="32.9" y="68.1" transform="rotate(-90 32.9 68.1)">PA6</text>
<text x="34.5" y="71.2" transform="rotate(-90 34.5 71.2)">17</text>
<text x="35.5" y="68.1" transform="rotate(-90 35.5 68.1)">PA7</text>
<text x="37" y="71.2" transform="rotate(-90 37 71.2)">18</text>
<text x="38" y="68.1" transform="rotate(-90 38 68.1)">PB0</text>
<text x="39.5" y="71.2" transform="rotate(-90 39.5 71.2)">19</text>
<text x="40.6" y="68.1" transform="rotate(-90 40.6 68.1)">PB1</text>
<text x="42.1" y="71.2" transform="rotate(-90 42.1 71.2)">20</text>
<text x="43.1" y="68.1" transform="rotate(-90 43.1 68.1)">PB2</text>
<text x="44.6" y="71.2" transform="rotate(-90 44.6 71.2)">21</text>
<text x="45.6" y="68.1" transform="rotate(-90 45.6 68.1)">PB10</text>
<text x="47.2" y="71.2" transform="rotate(-90 47.2 71.2)">22</text>
<text x="48.2" y="68.1" transform="rotate(-90 48.2 68.1)">PB11</text>
<text x="49.7" y="71.2" transform="rotate(-90 49.7 71.2)">23</text>
<text x="50.7" y="68.1" transform="rotate(-90 50.7 68.1)">VSS_1</text>
<text x="52.2" y="71.2" transform="rotate(-90 52.2 71.2)">24</text>
<text x="53.3" y="68.1" transform="rotate(-90 53.3 68.1)">VDD_1</text>
<text x="88.6" y="85.5">稳压电路</text>
<text x="29.4" y="98.5" transform="rotate(-90 29.4 98.5)">4</text>
<text x="97.6" y="97.2">1</text>
<text x="109" y="97.2">2</text>
<text x="28.6" y="105.3" transform="rotate(-90 28.6 105.3)">GND</text>
<text x="22.5" y="109.7" transform="rotate(-90 22.5 109.7)">GND</text>
<text x="24.3" y="112.8" transform="rotate(-90 24.3 112.8)">2</text>
<text x="97.6" y="116.2">1</text>
<text x="109" y="116.2">2</text>
<text x="147.1" y="117.3">自动下载电路</text>
<text x="21.3" y="126.1">晶振电路: 电容C1 C2 5pF-25pF 均可</text>
<text x="89.9" y="126.1">boot &amp; rst 按钮</text>
<text x="22.6" y="174.4">三色led</text>
</g>
<g font-size="2.2" fill="#00f">
<text x="187.7" y="10.6">PA2</text>
<text x="213.1" y="10.6">PA1</text>
<text x="29.6" y="15" transform="rotate(-90 29.6 15)">PB9</text>
<text x="32.2" y="15" transform="rotate(-90 32.2 15)">PB8</text>
<text x="37.2" y="15" transform="rotate(-90 37.2 15)">PB7</text>
<text x="39.8" y="15" transform="rotate(-90 39.8 15)">PB6</text>
<text x="42.3" y="15" transform="rotate(-90 42.3 15)">PB5</text>
<text x="44.9" y="15" transform="rotate(-90 44.9 15)">PB4</text>
<text x="47.4" y="15" transform="rotate(-90 47.4 15)">PB3</text>
<text x="148.3" y="13.1">PA10</text>
<text x="148.3" y="15.7">PA8</text>
<text x="173.7" y="13.1">PA9</text>
<text x="173.7" y="15.7">PB15</text>
<text x="187.7" y="13.1">PA0</text>
<text x="213.1" y="15.7">RST</text>
<text x="124.2" y="19.5">4.7k</text>
<text x="133.1" y="19.5">4.7k</text>
<text x="148.3" y="20.7">PB12</text>
<text x="148.3" y="18.2">PB14</text>
<text x="173.7" y="23.3">PB1</text>
<text x="173.7" y="18.2">PB13</text>
<text x="187.7" y="18.2">PC14</text>
<text x="187.7" y="20.7">PC15</text>
<text x="187.7" y="23.3">PB8</text>
<text x="213.1" y="20.7">PB9</text>
<text x="148.3" y="25.8">PB0</text>
<text x="148.3" y="28.4">PA6</text>
<text x="173.7" y="25.8">PA7</text>
<text x="173.7" y="28.4">PA5</text>
<text x="187.7" y="25.8">PB7</text>
<text x="187.7" y="28.4">PB6</text>
<text x="213.1" y="25.8">PWB</text>
<text x="88.6" y="34.7">U262-061N-4BVC10</text>
<text x="148.3" y="30.9">PA4</text>
<text x="173.7" y="30.9">PA3</text>
<text x="187.7" y="33.4">PA15</text>
<text x="187.7" y="30.9">PB4</text>
<text x="213.1" y="33.4">PB3</text>
<text x="213.1" y="30.9">PB5</text>
<text x="158.5" y="38.5">PZ254V-12-20P</text>
<text x="197.9" y="38.5">PZ254V-12-20P</text>
<text x="62" y="52.5">PB14</text>
<text x="62" y="49.9">PB15</text>
<text x="154.7" y="51.2">PB0</text>
<text x="177.5" y="51.2">PA10</text>
<text x="177.5" y="53.8">PA9</text>
<text x="62" y="57.6">PB12</text>
<text x="62" y="55">PB13</text>
<text x="77.2" y="55">100</text>
<text x="105.2" y="58.8">4.7k</text>
<text x="154.7" y="56.3">PA14</text>
<text x="154.7" y="58.8">PA13</text>
<text x="177.5" y="58.8">RTS</text>
<text x="86.8" y="64.5" transform="rotate(-90 86.8 64.5)">BDFN2C051V</text>
<text x="97.5" y="60.1">1uF</text>
<text x="110.2" y="63.9">SGM2019-3.3YN5G/TR</text>
<text x="177.5" y="61.4">DTR</text>
<text x="103.3" y="69.6" transform="rotate(-90 103.3 69.6)">PWB</text>
<text x="112.8" y="71.5">10uF</text>
<text x="164.8" y="66.5">PM254V-12-10P-H85</text>
<text x="117.9" y="76.6">100nF</text>
<text x="37.2" y="78.5" transform="rotate(-90 37.2 78.5)">PB0</text>
<text x="39.8" y="78.5" transform="rotate(-90 39.8 78.5)">PB1</text>
<text x="42.3" y="78.5" transform="rotate(-90 42.3 78.5)">PB2</text>
<text x="44.9" y="78.5" transform="rotate(-90 44.9 78.5)">PB10</text>
<text x="47.4" y="78.5" transform="rotate(-90 47.4 78.5)">PB11</text>
<text x="121.7" y="81.7">100nF</text>
<text x="178.8" y="81.7">RST</text>
<text x="25.1" y="84.2">AIR32F103CBT6-LQFP48</text>
<text x="125.5" y="86.8">100nF</text>
<text x="144.5" y="88">DTR</text>
<text x="196.6" y="88">RTS</text>
<text x="35.3" y="95.7">PD0</text>
<text x="69.6" y="95.7">PC14</text>
<text x="153.4" y="91.9">10k</text>
<text x="181.4" y="91.9">10k</text>
<text x="55.6" y="100.7">12pF</text>
<text x="95" y="99.5">TS-1088-AR02016</text>
<text x="126.7" y="96.9">BOOT</text>
<text x="164.8" y="99.5">LMBT3904DW1T1G</text>
<text x="9.9" y="105.8">12pF</text>
<text x="31.5" y="103.3">12MHz</text>
<text x="67.1" y="107.1">32.768kHz</text>
<text x="119.1" y="105.8">10k</text>
<text x="105.2" y="108.1">100nF</text>
<text x="177.5" y="109.6">10k</text>
<text x="191.5" y="108.4">S8550</text>
<text x="35.3" y="116">PD1</text>
<text x="69.6" y="116">PC15</text>
<text x="95" y="118.5">TS-1088-AR02016</text>
<text x="126.7" y="116">RST</text>
<text x="190.2" y="115.7">BOOT</text>
<text x="18.8" y="121.1">12pF</text>
<text x="55.6" y="121.1">12pF</text>
<text x="117.9" y="124.9">10k</text>
<text x="13.1" y="140.7" transform="rotate(-90 13.1 140.7)">PA11</text>
<text x="28.4" y="140.7" transform="rotate(-90 28.4 140.7)">PA12</text>
<text x="43.6" y="140.7" transform="rotate(-90 43.6 140.7)">PA13</text>
<text x="15" y="150.3">4.7k</text>
<text x="30.2" y="150.3">4.7k</text>
<text x="45.5" y="150.3">4.7k</text>
<text x="1" y="210">NCD0805R1</text>
<text x="1" y="210">NCD0805G1</text>
<text x="1" y="210">NCD0805B2</text>
</g>
<text font-size="2.2" fill="#c3f" x="34.7" y="15" transform="rotate(-90 34.7 15)">BOOT</text>
<g font-size="2.2" fill="#f60">
<text x="49.9" y="15" transform="rotate(-90 49.9 15)">PA15</text>
<text x="52.5" y="15" transform="rotate(-90 52.5 15)">PA14</text>
<text x="62" y="34.7">PA13</text>
<text x="62" y="39.8">PA11</text>
<text x="62" y="37.2">PA12</text>
<text x="62" y="47.4">PA8</text>
<text x="62" y="44.9">PA9</text>
<text x="62" y="42.3">PA10</text>
<text x="11.2" y="52.5">PA0</text>
<text x="11.2" y="55">PA1</text>
<text x="11.2" y="57.6">PA2</text>
<text x="24.5" y="78.5" transform="rotate(-90 24.5 78.5)">PA3</text>
<text x="27.1" y="78.5" transform="rotate(-90 27.1 78.5)">PA4</text>
<text x="29.6" y="78.5" transform="rotate(-90 29.6 78.5)">PA5</text>
<text x="32.2" y="78.5" transform="rotate(-90 32.2 78.5)">PA6</text>
<text x="34.7" y="78.5" transform="rotate(-90 34.7 78.5)">PA7</text>
</g>
<g font-size="2.2" fill="#0c0">
<text x="11.2" y="32.2">PC13</text>
<text x="11.2" y="34.7">PC14</text>
<text x="11.2" y="37.2">PC15</text>
</g>
<g font-size="2.2" fill="#63f">
<text x="11.2" y="39.8">PD0</text>
<text x="11.2" y="42.3">PD1</text>
</g>
<text font-size="2.2" fill="#0ff" x="11.2" y="44.9">RST</text>
<g font-size="1.5" fill="#000080">
<text x="92.5" y="9.5">USB1</text>
<text x="158.5" y="8.2">H1</text>
<text x="197.9" y="8.2">H2</text>
<text x="164.8" y="48.9">H5</text>
<text x="31.5" y="100.9">X4</text>
<text x="67.1" y="104.8">X2</text>
</g>
</svg>
